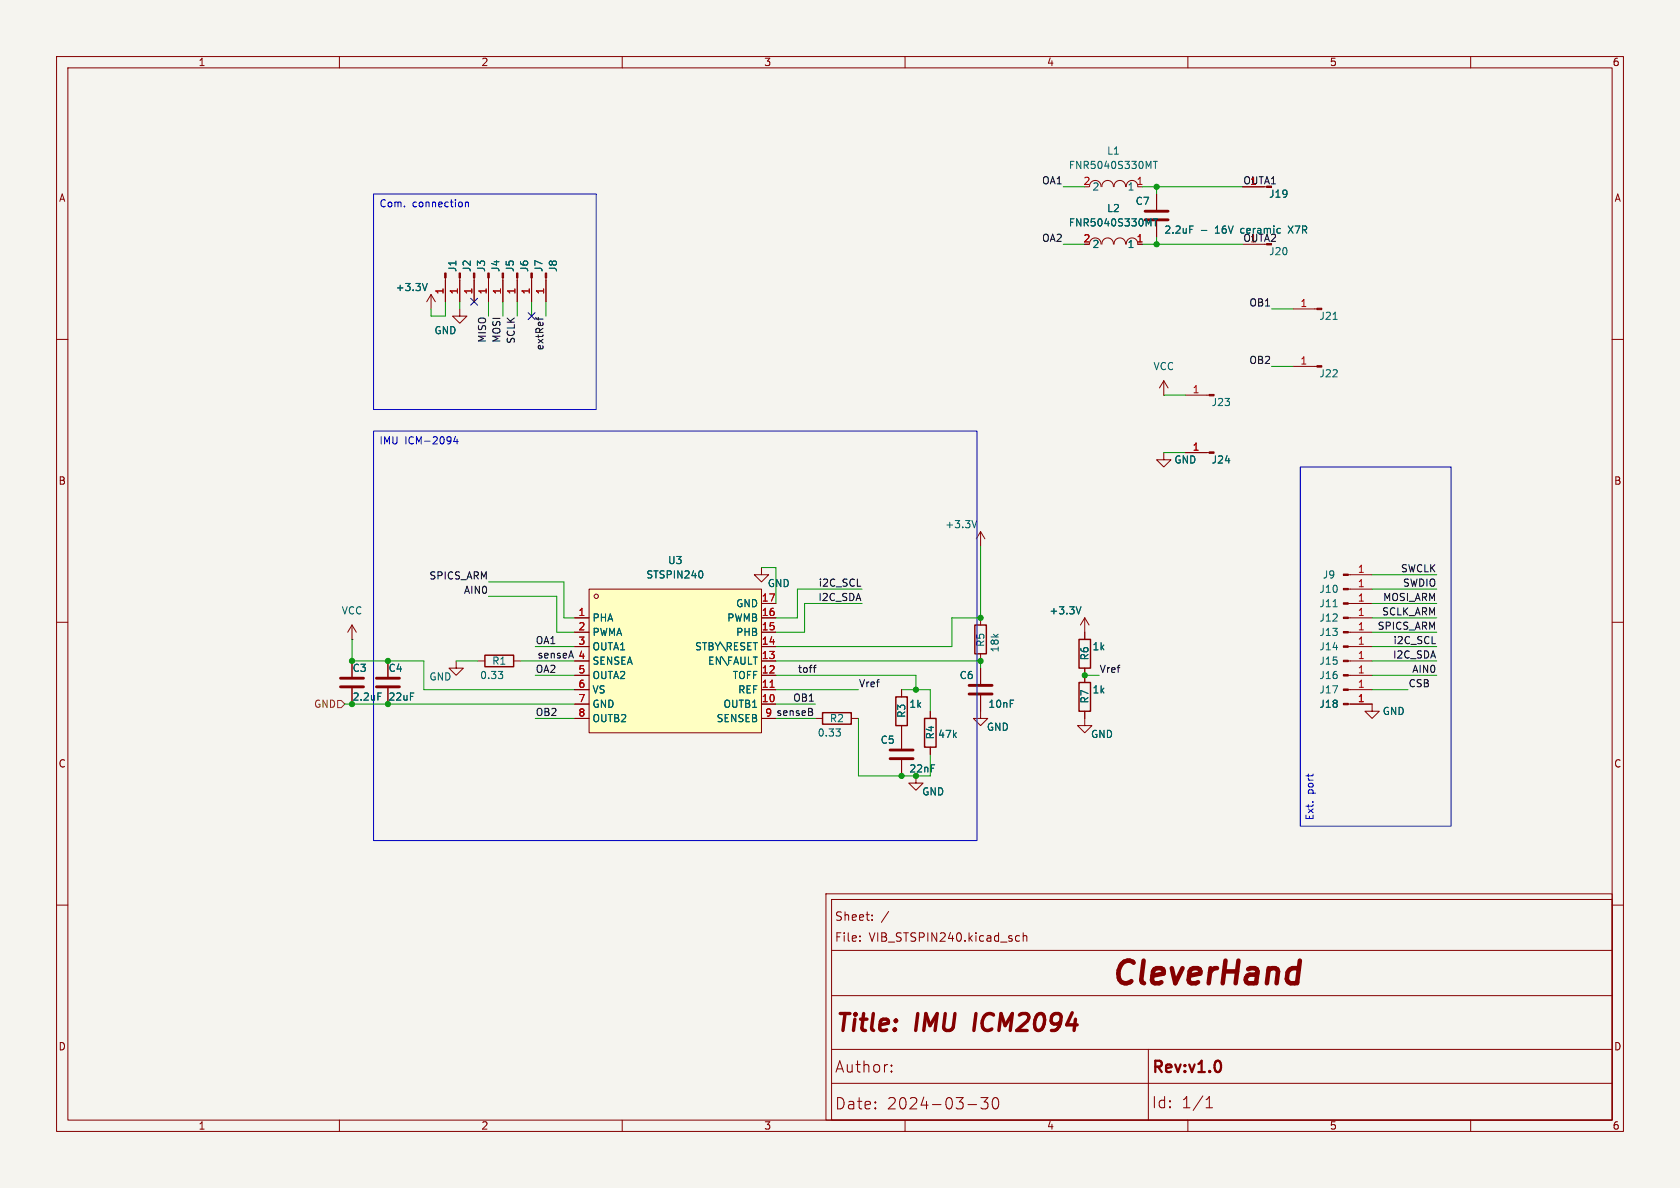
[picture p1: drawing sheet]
<svg xmlns="http://www.w3.org/2000/svg" width="297mm" height="210mm" viewBox="0 0 297 210" stroke-linecap="round" stroke-linejoin="round" font-family="sans-serif">
<path d="M0 0h297v210h-297z" fill="#f5f4ef" stroke="#f5f4ef" stroke-width=".18"/>
<g fill="none" stroke="#840000" stroke-width=".18">
<path d="M10 10h277v190h-277zM12 12h273v186h-273zM60 10v2M110 10v2M160 10v2M210 10v2M260 10v2M10 60h2M76.2 52.1l-.8 1.2M76.2 52.1v2.5M76.2 52.1l.8 1.2M78.7 49.1v4.2"/>
<path d="M81.3 54.6v1.3h1.2l-1.2 1.3-1.3-1.3h1.3M81.3 49.1v4.2M83.8 49.1v4.2M86.4 49.1v4.2M88.9 49.1v4.2M91.4 49.1v4.2M94 49.1v4.2M96.5 49.1v4.2M228.6 54.6h4.2M285 60h2M228.6 64.8h4.2M10 110h2"/>
<path d="M62.2 113h.1M62.2 110.5l-.7 1.3M62.2 110.5v2.5M62.2 116.8v2.8M62.2 110.5l.8 1.3M68.6 116.8v2.8M80.6 116.8v1.3h1.3l-1.3 1.3-1.2-1.3h1.2M84.5 116.8h1.2M90.8 116.8h1.3M134.6 100.3v1.3h1.3l-1.3 1.3-1.3-1.3h1.3M191.8 109.2v3.8M191.8 118.1v2.6"/>
<path d="M191.8 109.2l-.8 1.3M191.8 109.2l.7 1.3M238.4 101.6h4.2M238.4 109.2h4.2M238.4 114.3h4.2M238.4 104.1h4.2M238.4 119.4h4.2M238.4 116.8h4.2M238.4 111.8h4.2M285 110h2M62.2 121.7v2.8M68.6 121.7v2.8"/>
<path d="M159.4 121.9v1.3M159.4 128.3v4M159.4 134.4v2.8M161.9 137.2v1.2h1.3l-1.3 1.3-1.2-1.3h1.2M164.5 125.7v1.3M164.5 132.1v1.3M173.4 125.7v1.3h1.2l-1.2 1.3-1.3-1.3h1.3M191.8 125.7v2.6h1.2l-1.2 1.2-1.3-1.2h1.3M238.4 124.5h4.2v1.2h1.2l-1.2 1.3-1.3-1.3h1.3M238.4 121.9h4.2M10 160h2M146 158h139v40h-139z"/>
<path d="M147 159h138v39h-138zM285 160h2M147 176h138M147 168h138M152 166.3v.1M152 165.5v.1M154.2 162.6v.1M154.2 161.8v.1M157.1 161.1l-1.3 1.9M179.6 166.3l.2 .1 .4-.1M180.2 165.5l-.4-.1-.2 .1M180.9 165.5l.2-.1 .4 .1v.9"/>
<path d="M180.9 164.9v1.5M60 198v2M110 198v2M147 191.5h138M147 185.5h138M157.6 189.3l.1 .1-.1 .1M157.6 189.3l-.1 .1 .1 .1M157.6 188.3v.2M157.6 189.3v.2M157.6 188.3l.1 .1-.1 .1M157.6 188.3l-.1 .1 .1 .1M160 198v2"/>
<path d="M171.1 195.3h1.6M173.4 194h1.3l-.7 .8a.54 .54 0 0 1 .7 .4v.4l-.2 .3-.8 .1-.3-.2M175.7 194.1a.47 .47 0 0 1 .8 .3 1.03 1.03 0 0 1-.6 1.6 1.33 1.33 0 0 1-.2-1.9zM203 185.5v12.5M210 198v2M213.2 195.8h1.2M213.2 194.4l.6-.6v2M260 198v2"/>
</g>
<path d="M215.8 187.9l.1 .4-.1 .8" fill="none" stroke="#840000" stroke-width=".4"/>
<path d="M172.5 179.2l-.3 3" fill="none" stroke="#840000" stroke-width=".6"/>
<path d="M229.3 171.1l.3 .2M229.8 169.8l-.5 4" fill="none" stroke="#840000" stroke-width=".8"/>
<path d="M85.7 115.8h5.1v2.1h-5.1zM190.8 113h2v5.1h-2zM158.4 123.2h2v5.1h-2zM163.4 127h2.1v5.1h-2.1zM190.8 120.7h2v5h-2z" fill="none" stroke="#840000" stroke-width=".25"/>
<path d="M75.5 50.1l-.4 1.3M235.7 56.5h.7M88.1 118.7h.8l-.5 .5M88.7 119.2l.2 .2-.2 .5M191.1 107.3l-.4 1.2M66.8 122.5h.6" fill="none" stroke="#006464" stroke-width=".18"/>
<g fill="#840000" stroke="#840000" stroke-width=".18">
<path d="M237.5 101.5h.9v.2h-.9z"/>
<path d="M237.5 109.1h.9v.2h-.9z"/>
<path d="M81.2 48.3h.2v.8h-.2z"/>
<path d="M78.6 48.3h.3v.8h-.3z"/>
<path d="M237.5 114.2h.9v.2h-.9z"/>
<path d="M83.7 48.3h.2v.8h-.2z"/>
<path d="M86.2 48.3h.3v.8h-.3z"/>
<path d="M91.3 48.3h.3v.8h-.3z"/>
<path d="M96.4 48.3h.2v.8h-.2z"/>
<path d="M93.9 48.3h.2v.8h-.2z"/>
<path d="M88.8 48.3h.2v.8h-.2z"/>
<path d="M237.5 104h.9v.3h-.9z"/>
<path d="M237.5 119.3h.9v.2h-.9z"/>
<path d="M237.5 124.3h.9v.3h-.9z"/>
<path d="M237.5 116.7h.9v.3h-.9z"/>
<path d="M237.5 121.8h.9v.2h-.9z"/>
<path d="M232.8 64.6h.9v.3h-.9z"/>
<path d="M232.8 54.5h.9v.2h-.9z"/>
<path d="M237.5 111.6h.9v.3h-.9z"/>
</g>
<path d="M60.2 119.9h4.1M66.5 119.9h4.1M60.2 121.4h4.1M66.5 121.4h4.1M157.4 134.1h4M157.4 132.6h4" fill="none" stroke="#840000" stroke-width=".51"/>
<path d="M104.1 104.1h30.5v25.4h-30.5z" fill="#ffffc2"/>
<g fill="none" stroke="#840000" stroke-width=".18">
<path d="M192.6 33a1.01 1.01 0 0 1 1-1.1 1.01 1.01 0 0 1 1 1.1M194.8 33a1.01 1.01 0 0 1 1-1.1 1.01 1.01 0 0 1 1 1.1M197 33a1.01 1.01 0 0 1 1-1.1 1.01 1.01 0 0 1 1 1.1M199.1 33a1.01 1.01 0 0 1 1-1.1 1.01 1.01 0 0 1 1 1.1M204.5 34.3v2.8M204.5 39.1v2.8M219.7 33h3.8M78.7 49.5v3.8M81.3 49.5v3.8M83.8 49.5v3.8M86.4 49.5v3.8M88.9 49.5v3.8"/>
<path d="M91.4 49.5v3.8M94 49.5v3.8M96.5 49.5v3.8M192.6 43.2a1.01 1.01 0 0 1 1-1.1 1.01 1.01 0 0 1 1 1.1M194.8 43.2a1.01 1.01 0 0 1 1-1.1 1.01 1.01 0 0 1 1 1.1M197 43.2a1.01 1.01 0 0 1 1-1.1 1.01 1.01 0 0 1 1 1.1M199.1 43.2a1.01 1.01 0 0 1 1-1.1 1.01 1.01 0 0 1 1 1.1M219.7 43.2h3.8M205.7 69.9h.1M205.7 67.3l-.7 1.3M205.7 67.3v2.6M205.7 67.3l.8 1.3"/>
<path d="M209.5 69.9h4.3M173.4 94l-.8 1.3M173.4 94v2.5M173.4 94l.7 1.3M205.7 80v1.3h1.3l-1.3 1.3-1.2-1.3h1.2M209.5 80h4.3M62.2 116.8v2.8M68.6 116.8v2.8M101.6 109.2h2.5M101.6 119.4h2.5M101.6 116.8h2.5M101.6 114.3h2.5"/>
<path d="M101.6 111.8h2.5M104.1 104.1h30.5v25.4h-30.5zM134.6 109.2h2.6M134.6 119.4h2.6M134.6 116.8h2.6M134.6 114.3h2.6M134.6 111.8h2.6M134.6 106.7h2.6M173.4 109.2v1.3M173.4 115.6v1.2M173.4 118.1v2.8M191.8 111.8v1.2"/>
<path d="M191.8 118.1v2.6M238.4 106.7h4.2M62.2 121.7v2.8M68.6 121.7v2.8M101.6 124.5h2.5M101.6 121.9h2.5M101.6 127h2.5M134.6 124.5h2.6M134.6 121.9h2.6M134.6 127h2.6M144.1 127h1.3M150.5 127h1.3"/>
<path d="M159.4 121.9v1.3M159.4 128.3v4M159.4 134.4v2.8M164.5 125.7v1.3M164.5 132.1v1.3M173.4 122.9v2.8M191.8 125.7v1.3M238.8 124.5h3.8"/>
<circle cx="105.4" cy="105.4" r=".38"/>
</g>
<path d="M136.1 121.5h.8" fill="none" stroke="#a90000" stroke-width=".18"/>
<g fill="none" stroke="#006464" stroke-width=".18">
<path d="M203.9 38.7h.7M203.9 28.5h.7M204.3 28.5v1.3M204.3 38.7v1.2M210.3 39.9h.6M75.5 50.1l-.4 1.3M212.4 40.7h1M172.7 92l-.4 1.3M123.9 100.9a.79 .79 0 0 1 0 1.3M191.1 107.3l-.4 1.2M235.7 107.3h.7M66.8 122.5h.6"/>
<path d="M147.8 128.8h.8l-.5 .5M148.4 129.4l.2 .2-.2 .5"/>
</g>
<path d="M172.3 110.5h2.1v5.1h-2.1zM145.4 126h5.1v2h-5.1z" fill="none" stroke="#840000" stroke-width=".25"/>
<path d="M202.4 38.9h4.1M202.4 37.3h4.1M171.3 122.7h4.1M171.3 121.2h4.1" fill="none" stroke="#840000" stroke-width=".51"/>
<g fill="#840000" stroke="#840000" stroke-width=".18">
<path d="M213.8 79.9h.8v.2h-.8z"/>
<path d="M213.8 69.7h.8v.3h-.8z"/>
<path d="M237.5 106.6h.9v.2h-.9z"/>
</g>
<path d="M59.7 123.8h.6l.7 .7-.7 .6h-.6z" fill="none" stroke="#725600" stroke-width=".18"/>
<path d="M94.7 56.1l.1 .2M95.2 56.1v.5M143.8 118h.5M144.3 117.6l-.3 .2M143.5 125.9l.2 .2-.2 .3M143.5 125.3v.4" fill="none" stroke="#0f0f0f" stroke-width=".18"/>
<path d="M66 34.3h39.4v38.1h-39.4zM82.3 35.7v.9M82.3 35.8l.2-.1 .3 .1v.8M66 76.2h106.7v72.4h-106.7zM80.5 77.1l-.3 1h.8M80.8 77.6v.9M229.9 82.6h26.6v63.5h-26.6z" fill="none" stroke="#0000c2" stroke-width=".18"/>
<g fill="none" stroke="#009600" stroke-width=".18">
<path d="M188 33h3.8M201.9 33h17.8M204.5 33v1.3M78.7 53.3v2.6h-2.5v-1.3M81.3 53.3v1.3M86.4 53.3v2.6M88.9 53.3v2.6M91.4 53.3v2.6M94 53.3v2.6M96.5 53.3v2.6M188 43.2h3.8M201.9 43.2h17.8"/>
<path d="M204.5 41.9v1.3M224.8 54.6h3.8M205.7 69.9h3.8M224.8 64.8h3.8M173.4 96.5v12.7h-5.1v5.1h-31.1M205.7 80h3.8M62.2 113v3.8h12.7v5.1h26.7M80.6 116.8h3.9M86.4 102.9h13.3v6.3h1.9M86.4 105.4h12v6.4h3.2M92.1 116.8h9.5M94.6 119.4h7"/>
<path d="M94.6 114.3h7M134.6 100.3h2.6v6.4M137.2 119.4h24.7v2.5M137.2 116.8h36.2v1.3M152.4 104.1h-11.4v5.1h-3.8M152.4 106.7h-10.2v5.1h-5M191.8 119.4h2.5M242.6 109.2h11.4M242.6 119.4h11.4M242.6 111.8h11.4M242.6 114.3h11.4M242.6 116.8h11.4"/>
<path d="M242.6 104.1h11.4M242.6 106.7h11.4M242.6 101.6h11.4M61 124.5h40.6M94.6 127h7M137.2 121.9h14.6M137.2 127h6.9M137.2 124.5h6.9M151.8 127v10.2h10.1M159.4 121.9h5.1v3.8M164.5 133.4v3.8M242.6 121.9h6.3"/>
</g>
<path d="M83.2 52.7l1.2 1.2M84.4 52.7l-1.2 1.2M93.4 55.3l1.2 1.2M94.6 55.3l-1.2 1.2" fill="none" stroke="#000084" stroke-width=".18"/>
<g fill="#009600" stroke="#009600" stroke-width=".18">
<circle cx="68.6" cy="116.8" r=".46"/>
<circle cx="68.6" cy="124.5" r=".46"/>
<circle cx="62.2" cy="116.8" r=".46"/>
<circle cx="62.2" cy="124.5" r=".46"/>
<circle cx="204.5" cy="33" r=".46"/>
<circle cx="173.4" cy="109.2" r=".46"/>
<circle cx="204.5" cy="43.2" r=".46"/>
<circle cx="161.9" cy="137.2" r=".46"/>
<circle cx="159.4" cy="137.2" r=".46"/>
<circle cx="191.8" cy="119.4" r=".46"/>
<circle cx="173.4" cy="116.8" r=".46"/>
<circle cx="161.9" cy="121.9" r=".46"/>
</g>
<text font-size="5.6" fill="#840000" x="196" y="175.2">CleverHand</text>
<g font-size="4.2" fill="#840000">
<text x="147.5" y="183.2">Title:</text>
<text x="162" y="183.2">IMU</text>
<text x="173.5" y="183.2">ICM2094</text>
</g>
<g font-size="2.8" fill="#840000">
<text x="147.5" y="189.8">Author:</text>
<text x="203.5" y="190.2">Rev:v1.0</text>
<text x="147.5" y="196.3">Date:</text>
<text x="156.7" y="196.3">2024-03-30</text>
<text x="203.5" y="196.1">Id:</text>
<text x="208.8" y="196.1">1/1</text>
</g>
<g font-size="2.1" fill="#840000">
<text x="147.5" y="166.7">File:</text>
<text x="147.5" y="163">Sheet:</text>
<text x="153.6" y="166.7">VIB_STSPIN240.kicad_sch</text>
</g>
<g font-size="1.8" fill="#840000">
<text x="35" y="11.9">1</text>
<text x="85" y="11.9">2</text>
<text x="135" y="11.9">3</text>
<text x="185" y="11.9">4</text>
<text x="235" y="11.9">5</text>
<text x="285" y="11.9">6</text>
<text x="10.3" y="35.9">A</text>
<text x="285.3" y="35.9">A</text>
<text x="10.3" y="85.9">B</text>
<text x="285.3" y="85.9">B</text>
<text x="10.3" y="135.9">C</text>
<text x="285.3" y="135.9">C</text>
<text x="10.3" y="185.9">D</text>
<text x="285.3" y="185.9">D</text>
<text x="35" y="199.9">1</text>
<text x="85" y="199.9">2</text>
<text x="135" y="199.9">3</text>
<text x="185" y="199.9">4</text>
<text x="235" y="199.9">5</text>
<text x="285" y="199.9">6</text>
</g>
<g font-size="1.8" fill="#006464">
<text x="195.6" y="27.5">L1</text>
<text x="188.9" y="30.1">FNR5040S330MT</text>
<text x="193" y="33.9">2</text>
<text x="199.2" y="33.9">1</text>
<text x="224.3" y="35.2">J19</text>
<text x="188.9" y="40.2">FNR5040S330MT</text>
<text x="195.6" y="37.7">L2</text>
<text x="200.7" y="36.4">C7</text>
<text x="205.7" y="41.5">2.2uF</text>
<text x="214.9" y="41.5">16V</text>
<text x="219.6" y="41.5">ceramic</text>
<text x="228.3" y="41.5">X7R</text>
<text x="193" y="44">2</text>
<text x="199.2" y="44">1</text>
<text x="219.7" y="42.8">OUTA2</text>
<text x="220.9" y="42.9">1</text>
<text x="224.3" y="45.3">J20</text>
<text x="69.9" y="51.7">+3.3V</text>
<text x="80.9" y="48.2" transform="rotate(-90 80.9 48.2)">J1</text>
<text x="83.4" y="48.2" transform="rotate(-90 83.4 48.2)">J2</text>
<text x="86" y="48.2" transform="rotate(-90 86 48.2)">J3</text>
<text x="88.5" y="48.2" transform="rotate(-90 88.5 48.2)">J4</text>
<text x="91" y="48.2" transform="rotate(-90 91 48.2)">J5</text>
<text x="93.6" y="48.2" transform="rotate(-90 93.6 48.2)">J6</text>
<text x="96.1" y="48.2" transform="rotate(-90 96.1 48.2)">J7</text>
<text x="98.7" y="48.2" transform="rotate(-90 98.7 48.2)">J8</text>
<text x="76.7" y="59.3">GND</text>
<text x="233.2" y="56.7">J21</text>
<text x="203.8" y="65.6">VCC</text>
<text x="214.1" y="72">J23</text>
<text x="233.2" y="66.9">J22</text>
<text x="207.5" y="82.1">GND</text>
<text x="214.1" y="82.1">J24</text>
<text x="167" y="93.6">+3.3V</text>
<text x="118" y="99.9">U3</text>
<text x="114.2" y="102.5">STSPIN240</text>
<text x="130" y="107.5">GND</text>
<text x="135.6" y="104">GND</text>
<text x="233.2" y="105">J10</text>
<text x="233.2" y="107.5">J11</text>
<text x="233.8" y="102.5">J9</text>
<text x="60.3" y="108.8">VCC</text>
<text x="104.6" y="110.1">PHA</text>
<text x="104.6" y="112.6">PWMA</text>
<text x="128.5" y="110.1">PWMB</text>
<text x="130" y="112.6">PHB</text>
<text x="185.4" y="108.8">+3.3V</text>
<text x="233.2" y="110.1">J12</text>
<text x="233.2" y="112.6">J13</text>
<text x="62.2" y="119">C3</text>
<text x="68.6" y="119">C4</text>
<text x="86.9" y="117.7">R1</text>
<text x="104.6" y="115.2">OUTA1</text>
<text x="104.6" y="117.7">SENSEA</text>
<text x="122.8" y="115.2">STBY\RESET</text>
<text x="125.1" y="117.7">EN\FAULT</text>
<text x="174.2" y="114.5" transform="rotate(-90 174.2 114.5)">R5</text>
<text x="176.8" y="115.4" transform="rotate(-90 176.8 115.4)">18k</text>
<text x="192.6" y="116.8" transform="rotate(-90 192.6 116.8)">R6</text>
<text x="193" y="115.2">1k</text>
<text x="233.2" y="115.2">J14</text>
<text x="233.2" y="117.7">J15</text>
<text x="62.2" y="124.1">2.2uF</text>
<text x="68.6" y="124.1">22uF</text>
<text x="75.8" y="120.5">GND</text>
<text x="84.8" y="120.2">0.33</text>
<text x="104.6" y="120.2">OUTA2</text>
<text x="104.6" y="122.8">VS</text>
<text x="104.6" y="125.3">GND</text>
<text x="127.8" y="125.3">OUTB1</text>
<text x="129.4" y="120.2">TOFF</text>
<text x="130.4" y="122.8">REF</text>
<text x="160.7" y="125.3">1k</text>
<text x="169.6" y="120.2">C6</text>
<text x="174.6" y="125.3">10nF</text>
<text x="192.6" y="124.5" transform="rotate(-90 192.6 124.5)">R7</text>
<text x="193" y="122.8">1k</text>
<text x="233.2" y="120.2">J16</text>
<text x="233.2" y="125.3">J18</text>
<text x="233.2" y="122.8">J17</text>
<text x="104.6" y="127.9">OUTB2</text>
<text x="126.6" y="127.9">SENSEB</text>
<text x="144.5" y="130.4">0.33</text>
<text x="146.6" y="127.9">R2</text>
<text x="155.6" y="131.7">C5</text>
<text x="160.2" y="127" transform="rotate(-90 160.2 127)">R3</text>
<text x="165.3" y="130.8" transform="rotate(-90 165.3 130.8)">R4</text>
<text x="165.7" y="130.7">47k</text>
<text x="174.4" y="129.4">GND</text>
<text x="192.8" y="130.7">GND</text>
<text x="244.3" y="126.6">GND</text>
<text x="160.7" y="136.8">22nF</text>
<text x="162.9" y="140.8">GND</text>
</g>
<g font-size="1.8" fill="#0f0f0f">
<text x="184.1" y="32.7">OA1</text>
<text x="219.7" y="32.7">OUTA1</text>
<text x="184.1" y="42.8">OA2</text>
<text x="220.8" y="54.3">OB1</text>
<text x="86" y="60.7" transform="rotate(-90 86 60.7)">MISO</text>
<text x="88.6" y="60.7" transform="rotate(-90 88.6 60.7)">MOSI</text>
<text x="91.1" y="60.9" transform="rotate(-90 91.1 60.9)">SCLK</text>
<text x="96.2" y="62" transform="rotate(-90 96.2 62)">extRef</text>
<text x="220.8" y="64.4">OB2</text>
<text x="247.6" y="101.3">SWCLK</text>
<text x="75.8" y="102.5">SPICS_ARM</text>
<text x="81.9" y="105.1">AIN0</text>
<text x="144.6" y="106.3">I2C_SDA</text>
<text x="144.6" y="103.8">i2C_SCL</text>
<text x="244.4" y="106.3">MOSI_ARM</text>
<text x="247.9" y="103.8">SWDIO</text>
<text x="94.6" y="114">OA1</text>
<text x="243.5" y="111.4">SPICS_ARM</text>
<text x="244.2" y="108.9">SCLK_ARM</text>
<text x="246.2" y="114">i2C_SCL</text>
<text x="94.6" y="119">OA2</text>
<text x="94.9" y="116.5">senseA</text>
<text x="141" y="119">toff</text>
<text x="194.3" y="119">Vref</text>
<text x="246.2" y="116.5">I2C_SDA</text>
<text x="249.6" y="119">AIN0</text>
<text x="140.1" y="124.1">OB1</text>
<text x="151.8" y="121.6">Vref</text>
<text x="248.9" y="121.6">CSB</text>
<text x="94.6" y="126.7">OB2</text>
<text x="135.2" y="126.7">9 senseB</text>
</g>
<g font-size="1.8" fill="#a90000">
<text x="191.4" y="32.8">2</text>
<text x="200.8" y="32.8">1</text>
<text x="220.9" y="32.8">1</text>
<text x="191.4" y="42.9">2</text>
<text x="200.8" y="42.9">1</text>
<text x="78.5" y="52.1" transform="rotate(-90 78.5 52.1)">1</text>
<text x="81" y="52.1" transform="rotate(-90 81 52.1)">1</text>
<text x="83.6" y="52.1" transform="rotate(-90 83.6 52.1)">1</text>
<text x="86.1" y="52.1" transform="rotate(-90 86.1 52.1)">1</text>
<text x="88.6" y="52.1" transform="rotate(-90 88.6 52.1)">1</text>
<text x="91.2" y="52.1" transform="rotate(-90 91.2 52.1)">1</text>
<text x="93.7" y="52.1" transform="rotate(-90 93.7 52.1)">1</text>
<text x="96.3" y="52.1" transform="rotate(-90 96.3 52.1)">1</text>
<text x="229.8" y="54.4">1</text>
<text x="229.8" y="64.5">1</text>
<text x="210.7" y="69.6">1</text>
<text x="210.7" y="79.8">1</text>
<text x="240" y="101.3">1</text>
<text x="134.6" y="106.4">17</text>
<text x="240" y="103.9">1</text>
<text x="240" y="106.4">1</text>
<text x="102.2" y="109">1</text>
<text x="102.2" y="111.5">2</text>
<text x="134.6" y="111.5">15</text>
<text x="134.6" y="109">16</text>
<text x="240" y="109">1</text>
<text x="240" y="111.5">1</text>
<text x="102.2" y="114">3</text>
<text x="102.2" y="116.6">4</text>
<text x="102.2" y="119.1">5</text>
<text x="134.6" y="119.1">12</text>
<text x="134.6" y="116.6">13</text>
<text x="134.6" y="114">14</text>
<text x="240" y="114">1</text>
<text x="240" y="119.1">1</text>
<text x="240" y="116.6">1</text>
<text x="102.2" y="121.7">6</text>
<text x="102.2" y="124.2">7</text>
<text x="134.6" y="124.2">10</text>
<text x="134.6" y="121.7">11</text>
<text x="240" y="124.2">1</text>
<text x="240" y="121.7">1</text>
<text x="102.2" y="126.7">8</text>
<text x="135.2" y="126.7">9</text>
</g>
<g font-size="1.8" fill="#0000c2">
<text x="67" y="37">Com.</text>
<text x="72.9" y="37">connection</text>
<text x="67" y="78.9">IMU</text>
<text x="71.6" y="78.9">ICM-2094</text>
<text x="232.5" y="140.4" transform="rotate(-90 232.5 140.4)">port</text>
<text x="232.5" y="145.1" transform="rotate(-90 232.5 145.1)">Ext.</text>
</g>
<text font-size="1.8" fill="#725600" x="55.4" y="125.3">GND</text>
</svg>
